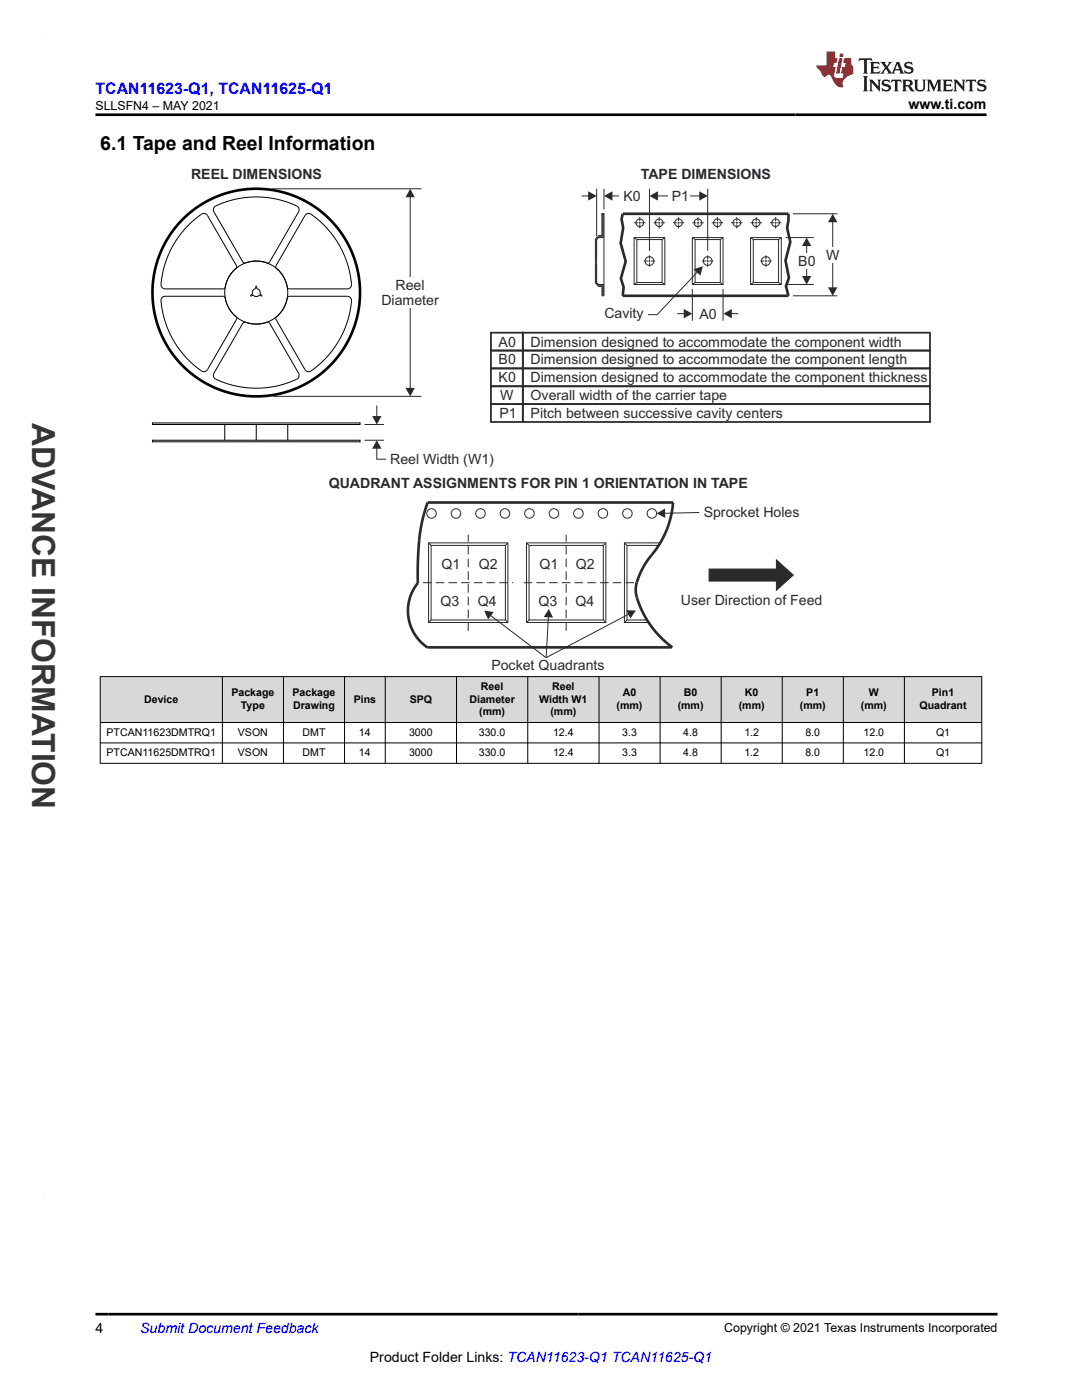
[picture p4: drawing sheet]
<svg xmlns="http://www.w3.org/2000/svg" width="216mm" height="279mm" viewBox="0 0 216 279" stroke-linecap="round" stroke-linejoin="round" font-family="sans-serif">
<path d="M98 66.4h6.3v3.6h-6.3zM98 70h6.3v3.5h-6.3zM98 73.5h6.3v3.6h-6.3z" fill="none" stroke="#2b292a" stroke-width=".35"/>
<path d="M81.8 39.2v38.4" fill="none" stroke="#2b292a" stroke-width=".2"/>
<g fill="#2b292a">
<path d="M80.9 77.4h1.9l-1 1.7z"/>
<path d="M81.8 37.7l1 1.7h-1.9z"/>
</g>
<circle cx="51.1" cy="58.4" r="20.7" fill="none" stroke="#000" stroke-width=".53"/>
<g fill="none" stroke="#000" stroke-width=".2">
<path d="M32.4 59.4l.6-.3h11.6a.82 .82 0 0 1 .5 1l.5 1.4 1 1.3a.8 .8 0 0 1 .6 .9l-5.8 10.1-.4 .3h-.6l-1.7-1.2-1.5-1.5-1.5-1.8-1.3-2-1.1-2.4-.7-2.3-.5-2.9zM37.6 45l2.7-2.3 .5-.1 .4 .2 6 10.3a.82 .82 0 0 1-.6 .9l-.9 1.2-.6 1.5a.8 .8 0 0 1-.5 .9l-11.6 .1-.5-.2-.3-.3-.1-.5 .4-2.3 1.1-3.5 1.6-3.1zM42.8 41.3l1.7-.8 2-.6 2.1-.4 2.4-.2 2.4 .1 2.1 .4 2.2 .7 1.7 .8 .3 .4-.1 .5-5.9 10.2a.82 .82 0 0 1-1-.1l-1.5-.2-1.6 .2a.82 .82 0 0 1-1.1 .1l-5.8-10.2-.1-.5zM51.1 57.1l.1 .1v.4l.6 .4 .1 .7 .3 .2v.2l-.4-.2-.6 .3-.4-.1-.3-.2-.5 .1 .4-.3 .1-.8 .5-.3zM57.4 59.3l.3-.2h11.6l.6 .2 .2 .7-.4 2.9-.8 2.5-1.1 2.2-1.4 2.2-1.7 2-2.6 2.2-.7 .2-.5-.4-5.9-10.2a.83 .83 0 0 1 .6-.8l1.2-1.6zM61 42.8l.4-.2 .5 .1 1.4 1 2.1 2 1.8 2.4 1.1 2 .9 2.2 .6 2.3 .3 2.4-.3 .5-.5 .2-11.7-.1a.82 .82 0 0 1-.4-.9l-.7-1.5-.9-1.2a.83 .83 0 0 1-.6-.9zM48.5 64.4a.82 .82 0 0 1 1.1 .1l1.5 .2 1.6-.2a.82 .82 0 0 1 1-.1l5.9 10.1 .1 .5-.5 .7-2.7 1-2.6 .6-2.6 .2-2.4-.2-2.9-.5-3-1.1-.4-.6 .1-.6zM30.4 87.9h41.4v.3h-41.4zM30.4 84.4h41.4v.3h-41.4zM44.8 84.7v3.2M51.1 84.7v3.2M57.4 84.7v3.2"/>
<circle cx="51.1" cy="58.4" r="6.3"/>
</g>
<path d="M54.2 37.7h29.9M54.5 79.1h29.6M72.7 84.7h3.9M72.7 87.9h3.9M75.2 89.4v2.2" fill="none" stroke="#2b292a" stroke-width=".2"/>
<path d="M75.2 87.9l.9 1.6h-1.8z" fill="#2b292a"/>
<path d="M161 49v6.2M75.2 91.6h1.8" fill="none" stroke="#2b292a" stroke-width=".2"/>
<path d="M98 77.1h6.3v3.6h-6.3zM104.3 73.5h81.3v3.6h-81.3zM104.3 77.1h81.3v3.6h-81.3zM104.3 70h81.3v3.5h-81.3zM104.3 66.4h81.3v3.6h-81.3zM98 80.7h6.3v3.5h-6.3zM104.3 80.7h81.3v3.5h-81.3z" fill="none" stroke="#2b292a" stroke-width=".35"/>
<g fill="#2b292a">
<path d="M161 47.4l.9 1.7h-1.9z"/>
<path d="M160 55.1h1.9l-.9 1.7z"/>
</g>
<path d="M166.2 44.2v13.3" fill="none" stroke="#2b292a" stroke-width=".2"/>
<g fill="#2b292a">
<path d="M166.2 42.7l.9 1.7h-1.9z"/>
<path d="M165.2 57.3h1.9l-.9 1.7z"/>
</g>
<path d="M131.1 39.1h8.6" fill="none" stroke="#2b292a" stroke-width=".2"/>
<g fill="#2b292a">
<path d="M129.6 39.1l1.7-.9v1.8z"/>
<path d="M139.5 38.2l1.7 .9-1.7 .9z"/>
</g>
<path d="M124.3 42.7h33v1.3l-.2 1.5 .6 2.8-1 3.7 .7 3.4-.6 1.7 .5 1.9h-33l.1-1.7-.5-1.7 .9-3.4-1-3.7 .5-3.1-.3-1.7z" fill="none" stroke="#2b292a" stroke-width=".53"/>
<g fill="none" stroke="#2b292a" stroke-width=".2">
<path d="M119.1 37.7v9.4M120.5 37.7v4.1M129.6 37.7v12.4M141.2 37.7v12.4M118.8 51.2h.3M118.8 53h.3M118.8 53h.1M119.1 48l-.3 .3M119.1 48.3l-.3 .3M119.1 48.7l-.3 .2M119.1 49l-.3 .2M119.1 49.3l-.3 .2"/>
<path d="M119.1 49.6l-.3 .2M119.1 49.9l-.3 .3M119.1 50.2l-.3 .3M119.1 50.5l-.3 .3M119.1 50.9l-.3 .2M119.1 51.2h-.1M119.1 53.1l-.3 .2M119.1 53.4l-.3 .2M119.1 53.7l-.3 .2M119.1 54l-.3 .2M119.1 54.3l-.3 .3M119.1 54.6l-.3 .3"/>
<path d="M119.1 54.9l-.3 .3M119.1 55.3l-.3 .2M119.1 55.6l-.3 .2M119.1 55.9l-.3 .2M119.1 56.2l-.3 .2M119.1 56.4l-.2 .2M119.3 56.6l-.2 .2M119.4 56.8l-.2 .2M119.4 56.8h1.1M119.7 56.8l-.3 .3M119.8 47l-1 1M120 56.8l-.4 .4"/>
<path d="M120.1 47l-.4 .4M120.1 42.7h.4v16.3h-.4v-1.8h-.6l-.7-.7v-8.8l.7-.7h.6zM120.3 42.7l-.2 .2M120.4 56.8l-.5 .4M120.5 47.4h-1.1l-.3 .4v8.6l.3 .4M120.5 45.9l-.4 .4M120.5 42.8l-.4 .4M120.5 43.1l-.4 .4M120.5 43.4l-.4 .4M120.5 43.7l-.4 .4M120.5 44.1l-.4 .3M120.5 44.4l-.4 .4"/>
<path d="M120.5 44.7l-.4 .4M120.5 45l-.4 .4M120.5 45.3l-.4 .4M120.5 45.6l-.4 .4M120.5 46.3l-.4 .3M120.5 46.6l-.4 .4M120.5 46.9l-.5 .5M120.5 47.2l-.2 .2M120.5 56.9l-.4 .4M120.5 57.2l-.4 .4M120.5 57.6l-.4 .4M120.5 57.9l-.4 .4"/>
<path d="M120.5 58.2l-.4 .4M120.5 58.5l-.4 .4M120.5 58.8l-.2 .2M126.5 44.5h.8M126.5 47.4h6.2v9.4h-6.2zM126.5 47.4l.6 .4M127.1 47.8h5v8.6h-5zM127.1 56.4l-.6 .4M127.5 44.5h.4M127.7 43.3v.8M127.7 44.3v.4M127.7 44.8v.8"/>
<path d="M128 44.5h.8M128.5 52.1h.8M129.4 52.1h.4M129.6 51v.8M129.6 51.9v.4M129.6 52.4v.8M129.9 52.1h.8M130.4 44.5h.8M131.3 44.5h.4M131.5 43.3v.8M131.5 44.3v.4M131.5 44.8v.8"/>
<path d="M131.9 44.5h.8M132.1 56.4l.6 .4M132.7 47.4l-.6 .4M134.3 44.5h.8M135.2 44.5h.4M135.4 43.3v.8M135.4 44.3v.4M135.4 44.8v.8M135.7 44.5h.8M138.1 44.5h.9M138.1 47.4h6.2v9.4h-6.2zM138.1 47.4l.6 .4"/>
<path d="M138.1 57.7v6.3M138.7 47.8h5v8.6h-5zM138.7 56.4l-.6 .4M139.1 44.5h.4M139.2 54.3l-8.1 8.5M139.3 43.3v.8M139.3 44.3v.4M139.3 44.8v.8M139.6 44.5h.8M140.1 52.1h.8M141 52.1h.4M141.2 51v.8"/>
<path d="M141.2 51.9v.4M141.2 52.4v.8M141.5 52.1h.8M142 44.5h.8M143 44.5h.3M143.1 43.3v.8M143.1 44.3v.4M143.1 44.8v.8M143.5 44.5h.8M143.7 56.4l.6 .4M144.3 47.4l-.6 .4M144.3 57.7v6.3"/>
<path d="M145.9 44.5h.8M146.8 44.5h.4M147 43.3v.8M147 44.3v.4M147 44.8v.8M147.3 44.5h.9M149.8 44.5h.8M149.8 47.4h6.1v9.4h-6.1zM149.8 47.4l.5 .4M150.3 47.8h5v8.6h-5zM150.3 56.4l-.5 .4M150.7 44.5h.4"/>
<path d="M150.9 43.3v.8M150.9 44.3v.4M150.9 44.8v.8M151.2 44.5h.8M151.7 52.1h.8M152.6 52.1h.4M152.8 51v.8M152.8 51.9v.4M152.8 52.4v.8M153.2 52.1h.8M153.6 44.5h.8M154.6 44.5h.4"/>
<path d="M154.8 43.3v.8M154.8 44.3v.4M154.8 44.8v.8M155.1 44.5h.8M155.3 56.4l.6 .4M155.9 47.4l-.6 .4M156.8 47.4h5.6M156.8 56.8h5.6M158.2 42.7h8.9M158.2 59h8.9"/>
<circle cx="127.7" cy="44.5" r=".76"/>
<circle cx="129.6" cy="52.1" r=".87"/>
<circle cx="131.5" cy="44.5" r=".76"/>
<circle cx="135.4" cy="44.5" r=".76"/>
<circle cx="139.3" cy="44.5" r=".76"/>
<circle cx="141.2" cy="52.1" r=".87"/>
<circle cx="143.1" cy="44.5" r=".76"/>
<circle cx="147" cy="44.5" r=".76"/>
<circle cx="150.9" cy="44.5" r=".76"/>
<circle cx="152.8" cy="52.1" r=".87"/>
<circle cx="154.8" cy="44.5" r=".76"/>
</g>
<path d="M138.4 53.7l1.8-.6-.4 1.9z" fill="#2b292a"/>
<path d="M122.1 39.1h1.4M129.3 62.8h1.8" fill="none" stroke="#2b292a" stroke-width=".2"/>
<path d="M120.5 39.1l1.7-.9v1.8z" fill="#2b292a"/>
<path d="M116.1 39.1h1.4" fill="none" stroke="#2b292a" stroke-width=".2"/>
<path d="M117.4 38.2l1.7 .9-1.7 .9z" fill="#2b292a"/>
<path d="M134 129.2h-48.7l-1.2-1-1.1-1.3-.9-1.5-.5-1.6-.2-1.7 .1-1.7 .5-1.7 .8-1.5a2.49 2.49 0 0 0 .6-2.3l.1-4.5 .3-4 .6-3.1 .9-3h49l-.5 2.9-.9 2.9-1.4 2.6-2.4 3.3-1 1.7-1 2.5-.2 1.5 .1 1.3 .6 1.6 1.6 3.4 2.2 2.7 2.8 2.5" fill="none" stroke="#2b292a" stroke-width=".53"/>
<g fill="none" stroke="#2b292a" stroke-width=".2">
<path d="M85.5 108.3h15.8v15.9h-15.8zM86 108.8h14.8v14.9h-14.8zM105.1 108.3h15.8v15.9h-15.8zM105.6 108.8h14.8v14.9h-14.8zM130.2 108.8h-5.1v14.9h2.7M130.5 108.3h-5.9v15.9h3.6M139.5 102.3l-6.9 .1"/>
<circle cx="86.1" cy="102.5" r=".95"/>
<circle cx="91" cy="102.5" r=".95"/>
<circle cx="95.9" cy="102.5" r=".95"/>
<circle cx="100.8" cy="102.5" r=".95"/>
<circle cx="105.6" cy="102.5" r=".95"/>
<circle cx="110.5" cy="102.5" r=".95"/>
<circle cx="115.4" cy="102.5" r=".95"/>
<circle cx="120.3" cy="102.5" r=".95"/>
<circle cx="125.2" cy="102.5" r=".95"/>
<circle cx="130.1" cy="102.5" r=".95"/>
</g>
<path d="M84.4 116.3h18M126.5 116.3h-22.5M93.4 125.9v-19.2M113 125.9v-19.2" fill="none" stroke="#2b292a" stroke-width=".2" stroke-dasharray="1.7 .8" stroke-linecap="butt"/>
<path d="M131 102.5l1.7-1v1.9z" fill="#2b292a"/>
<path d="M85.5 108.3l.5 .5M101.3 108.3l-.5 .5M105.1 108.3l.5 .5M120.9 108.3l-.5 .5M124.6 108.3l.5 .5M86 123.7l-.5 .5M97.8 122.8l11.2 8.5M100.8 123.7l.5 .5M105.6 123.7l-.5 .5M120.4 123.7l.5 .5M125.1 123.7l-.5 .5" fill="none" stroke="#2b292a" stroke-width=".2"/>
<path d="M96.6 121.9l1.9 .2-1.1 1.5z" fill="#2b292a"/>
<path d="M109.4 123.1l-.4 8.2" fill="none" stroke="#2b292a" stroke-width=".2"/>
<path d="M109.5 121.5l.9 1.8-1.9-.2z" fill="#2b292a"/>
<path d="M125.5 122.5l-16.5 8.8" fill="none" stroke="#2b292a" stroke-width=".2"/>
<path d="M124.9 121.8h2l-1.1 1.6z" fill="#2b292a"/>
<path d="M135.1 62.6h1.5" fill="none" stroke="#2b292a" stroke-width=".2"/>
<path d="M136.4 61.7l1.7 .9-1.7 .9z" fill="#2b292a"/>
<path d="M145.9 62.6h1.4" fill="none" stroke="#2b292a" stroke-width=".2"/>
<path d="M144.3 62.6l1.7-.9v1.8z" fill="#2b292a"/>
<path d="M75.2 80.9v2.3" fill="none" stroke="#2b292a" stroke-width=".2"/>
<path d="M74.3 83h1.8l-.9 1.7z" fill="#2b292a"/>
<path d="M130.2 108.8h1.3M130.5 108.3h1.3M127.8 123.7h1.3M128.2 124.2h1.3" fill="none" stroke="#2b292a" stroke-width=".2"/>
<path d="M141.5 113.6h13.4v-1.9l3.4 3.1-3.4 3v-1.8h-13.4z" fill-rule="evenodd" fill="#2b292a"/>
<path d="M141.5 113.6h13.4v-1.9l3.4 3.1-3.4 3v-1.8h-13.4z" fill="none" stroke="#2b292a" stroke-width=".2"/>
<g fill="#fff">
<path d="M133.3 37.5h4.2v3.2h-4.2z" fill-rule="evenodd"/>
<path d="M159.3 50.5h3.4v3.2h-3.4z" fill-rule="evenodd"/>
<path d="M164.8 49.3h2.7v3.2h-2.7z" fill-rule="evenodd"/>
<path d="M78.9 55.2h5.8v3.2h-5.8z" fill-rule="evenodd"/>
<path d="M76.1 58.4h11.5v3.1h-11.5z" fill-rule="evenodd"/>
</g>
<g fill="#d8d8d8">
<path d="M20 135h175.9v9.2h-175.9z" fill-rule="evenodd"/>
<path d="M20.1 135.1h24.2v9h-24.2z" fill-rule="evenodd"/>
<path d="M44.4 135.1h12.1v9h-12.1z" fill-rule="evenodd"/>
<path d="M56.6 135.1h12.1v9h-12.1z" fill-rule="evenodd"/>
<path d="M68.8 135.1h8v9h-8z" fill-rule="evenodd"/>
<path d="M76.9 135.1h14.1v9h-14.1z" fill-rule="evenodd"/>
<path d="M91.2 135.1h14v9h-14z" fill-rule="evenodd"/>
<path d="M105.4 135.1h14.1v9h-14.1z" fill-rule="evenodd"/>
<path d="M119.6 135.1h12.1v9h-12.1z" fill-rule="evenodd"/>
<path d="M131.8 135.1h12v9h-12z" fill-rule="evenodd"/>
<path d="M144 135.1h12v9h-12z" fill-rule="evenodd"/>
<path d="M156.2 135.1h12v9h-12z" fill-rule="evenodd"/>
<path d="M168.3 135.1h12.1v9h-12.1z" fill-rule="evenodd"/>
<path d="M180.5 135.1h15.3v9h-15.3z" fill-rule="evenodd"/>
</g>
<g fill="none" stroke="#000" stroke-width=".2">
<path d="M19.9 135h176.1M20 135v17.4M44.4 135v17.4M56.6 135v17.4M68.7 135v17.4M76.9 135v17.4M91.1 135v17.4M105.3 135v17.4M119.5 135v17.4M131.7 135v17.4M143.9 135v17.4M156.1 135v17.4"/>
<path d="M168.3 135v17.4M180.5 135v17.4M195.9 135v17.4M19.9 144.2h176.1M19.9 148.3h176.1M19.9 152.3h176.1"/>
</g>
<path d="M171.5 11.6l-.2 .6 .5-.2h.6v.1v2.2l-.2 .4h1l-.2-.4v-2.2v-.1h.5l.6 .2-.2-.6zM173.6 12.4l.2 .3v1.6l-.2 .4h1.9l.1-.6a1.08 1.08 0 0 1-1.3 .2v-.7h.6l.4 .2v-.7l-.4 .2h-.6v-.5l.2-.2a1 1 0 0 1 1 .3l-.1-.5zM175.7 12.4l.9 1.1-1 1.2h.9l-.2-.2 .5-.8 .4 .8-.2 .2h1.6l-.2-.2 .2-.5h.9l.1 .5-.1 .2h.9l-.2-.4-.8-1.9h-.5l-.9 2.1-.9-1.1 .9-1h-.8l.2 .2-.4 .6-.4-.6 .2-.2zM179 12.8l.4 1h-.7zM180.7 12.5a.65 .65 0 0 0-.2 .7 .65 .65 0 0 0 .6 .5l.6 .1 .1 .3a.79 .79 0 0 1-.7 .4 .79 .79 0 0 1-.7-.5l.1 .7 .2-.1a.93 .93 0 0 0 1.1 0 .93 .93 0 0 0 .4-.9 1.46 1.46 0 0 0-1.2-.6l-.1-.3a1.09 1.09 0 0 1 1.2 .2l-.2-.6-.1 .1-.5-.2zM172.2 15.2l.2 .4v2.2l-.2 .4h1l-.2-.4v-2.2l.2-.4zM173.4 15.9l.2 .4v1.5l-.2 .4h.8l-.3-.4 .1-1.3 1.6 1.8v-2l.2-.4h-.7l.1 .2 .1 1.1-1.2-1.3zM176.2 16a.65 .65 0 0 0-.2 .8 .65 .65 0 0 0 .6 .4l.6 .2 .1 .2a.79 .79 0 0 1-.7 .4 .79 .79 0 0 1-.7-.5l.1 .7 .2-.1a.93 .93 0 0 0 1.1 .1 .93 .93 0 0 0 .4-1 1.46 1.46 0 0 0-1.2-.5l-.1-.4a1.09 1.09 0 0 1 1.2 .2l-.1-.6-.2 .1-.5-.1zM177.9 15.9l-.1 .6a.63 .63 0 0 1 .8-.3v1.6l-.3 .4h1l-.2-.4v-1.6a.66 .66 0 0 1 .8 .3l-.1-.6zM180 15.9l.2 .4v1.5l-.2 .4h1l-.2-.2-.1-.7h.5l.1 .2a.79 .79 0 0 0 1.2 .6l-1-.9a.61 .61 0 0 0 .6-.6 .61 .61 0 0 0-.5-.7zM180.8 16.2h.1a.47 .47 0 0 1 .5 .1 .47 .47 0 0 1 .1 .5l-.1 .1-.7 .1zM182.3 15.9l.2 .2a2.27 2.27 0 0 0 .4 2 1.04 1.04 0 0 0 1.7-.7v-1.3l.2-.2h-.8l.2 .4v1.1a.6 .6 0 0 1-.6 .6 .6 .6 0 0 1-.6-.6v-1.1l.3-.4zM184.9 15.9l.2 .4v1.5l-.2 .4h.8l-.3-.4v-1.4l.9 1.9 .9-1.9v1.4l-.3 .4h1l-.2-.4v-1.5l.2-.4h-.8l-.7 1.5-.6-1.5zM188.1 15.9l.2 .4v1.5l-.2 .4h1.9l.1-.6a1.09 1.09 0 0 1-1.3 .2v-.7h.6l.4 .2v-.6l-.4 .2h-.6v-.6l.2-.1a1.01 1.01 0 0 1 1 .3l-.1-.6zM190.2 15.9l.3 .4v1.5l-.3 .4h.8l-.2-.4v-1.3l1.6 1.8v-2l.2-.4h-.7l.2 .2v1.1l-1.2-1.3zM192.8 15.9l-.1 .6a.63 .63 0 0 1 .8-.3v1.6l-.3 .4h1l-.2-.4v-1.6a.66 .66 0 0 1 .8 .3l-.1-.6zM195.2 16a.65 .65 0 0 0-.2 .8 .65 .65 0 0 0 .6 .4l.6 .2 .2 .2a.79 .79 0 0 1-.7 .4 .79 .79 0 0 1-.7-.5l.1 .7 .2-.1a.93 .93 0 0 0 1 .1 .93 .93 0 0 0 .5-1 1.46 1.46 0 0 0-1.3-.5v-.4a1.09 1.09 0 0 1 1.2 .2l-.2-.6-.2 .1-.5-.1z" fill="#231f20"/>
<path d="M164.9 10.3v2.7h-2l.1 .4 .8 1a.95 .95 0 0 0 1 .9 .59 .59 0 0 1 .5-.4 .59 .59 0 0 1 .5 .3l.4 .8a1.59 1.59 0 0 0 2.1 1.4 1.61 1.61 0 0 1 1-2.3l1-.3-.1-1.5a1.59 1.59 0 0 1-.3-1.7h-1.5l-.2 .9h.6l-.2 .9h-.5l-.2 .9v.3l.4 .1-.1 .9h-.7a.73 .73 0 0 1-1-.7l.3-1.5h-.5l.1-.9h.5l.2-.9h-.5v-1.3zM167.4 11.6l-.6 3.1h.7l.6-3.1zM167.6 10.7l-.1 .6h.7l.1-.6z" fill="#ed1c24"/>
<path d="M19 22.9h177.8M19 262.3h180" fill="none" stroke="#000" stroke-width=".53"/>
<path d="M8.7 6.9h.1" fill="none" stroke="#373435" stroke-width=".2"/>
<text font-size="6.3" fill="#373435" x="6.4" y="84.5" transform="rotate(90 6.4 84.5)">ADVANCE INFORMATION</text>
<text font-size="3.9" x="20" y="29.9">6.1 Tape and Reel Information</text>
<text font-size="3.2" fill="#00f" x="19" y="18.7">TCAN11623-Q1, TCAN11625-Q1</text>
<g font-size="2.8">
<text x="181.3" y="21.8">www.ti.com</text>
<text x="19" y="266.1">4</text>
<text x="73.8" y="271.7">Product Folder Links: TCAN11623-Q1 TCAN11625-Q1</text>
</g>
<g font-size="2.8" fill="#2b292a">
<text x="38.1" y="35.6">REEL DIMENSIONS</text>
<text x="127.9" y="35.6">TAPE DIMENSIONS</text>
<text x="124.4" y="40.1">K0</text>
<text x="134.1" y="40.1">P1</text>
<text x="159.3" y="53.1">B0</text>
<text x="164.8" y="51.9">W</text>
<text x="78.9" y="57.8">Reel</text>
<text x="76.1" y="60.9">Diameter</text>
<text x="120.6" y="63.5">Cavity</text>
<text x="139.6" y="63.6">A0</text>
<text x="99.5" y="69.2">A0</text>
<text x="105.9" y="69.2">Dimension designed to accommodate the component width</text>
<text x="99.5" y="72.7">B0</text>
<text x="99.5" y="76.3">K0</text>
<text x="105.9" y="72.7">Dimension designed to accommodate the component length</text>
<text x="105.9" y="76.3">Dimension designed to accommodate the component thickness</text>
<text x="99.7" y="83.4">P1</text>
<text x="99.8" y="79.9">W</text>
<text x="105.9" y="79.8">Overall width of the carrier tape</text>
<text x="105.9" y="83.4">Pitch between successive cavity centers</text>
<text x="77.9" y="92.6">Reel Width (W1)</text>
<text x="65.6" y="97.4">QUADRANT ASSIGNMENTS FOR PIN 1 ORIENTATION IN TAPE</text>
<text x="140.4" y="103.1">Sprocket Holes</text>
<text x="88.1" y="113.5">Q1</text>
<text x="95.5" y="113.5">Q2</text>
<text x="107.6" y="113.5">Q1</text>
<text x="114.9" y="113.5">Q2</text>
<text x="87.9" y="121">Q3</text>
<text x="95.4" y="121">Q4</text>
<text x="107.4" y="121">Q3</text>
<text x="114.9" y="121">Q4</text>
<text x="135.9" y="120.8">User Direction of Feed</text>
<text x="98" y="133.8">Pocket Quadrants</text>
</g>
<text font-size="2.8" fill="#00f" x="28" y="266.1">Submit Document Feedback</text>
<g font-size="2.5">
<text x="19.1" y="21.9">SLLSFN4 – MAY 2021</text>
<text x="144.5" y="265.8">Copyright © 2021 Texas Instruments Incorporated</text>
</g>
<g font-size="2.1">
<text x="96" y="137.7">Reel</text>
<text x="110.2" y="137.7">Reel</text>
<text x="28.8" y="140.2">Device</text>
<text x="46.2" y="139">Package</text>
<text x="48.1" y="141.5">Type</text>
<text x="58.4" y="139">Package</text>
<text x="58.5" y="141.5">Drawing</text>
<text x="70.6" y="140.2">Pins</text>
<text x="81.7" y="140.2">SPQ</text>
<text x="93.7" y="140.2">Diameter</text>
<text x="95.6" y="142.8">(mm)</text>
<text x="107.6" y="140.2">Width W1</text>
<text x="109.8" y="142.8">(mm)</text>
<text x="123" y="141.5">(mm)</text>
<text x="124.3" y="139">A0</text>
<text x="135.2" y="141.5">(mm)</text>
<text x="136.5" y="139">B0</text>
<text x="147.4" y="141.5">(mm)</text>
<text x="148.6" y="139">K0</text>
<text x="159.6" y="141.5">(mm)</text>
<text x="160.9" y="139">P1</text>
<text x="171.8" y="141.5">(mm)</text>
<text x="173.4" y="139">W</text>
<text x="183.5" y="141.5">Quadrant</text>
<text x="185.9" y="139">Pin1</text>
<text x="21.3" y="146.8">PTCAN11623DMTRQ1</text>
<text x="47.5" y="146.8">VSON</text>
<text x="60.4" y="146.8">DMT</text>
<text x="71.6" y="146.8">14</text>
<text x="81.6" y="146.8">3000</text>
<text x="95.6" y="146.8">330.0</text>
<text x="110.4" y="146.8">12.4</text>
<text x="124.2" y="146.8">3.3</text>
<text x="136.3" y="146.8">4.8</text>
<text x="148.5" y="146.8">1.2</text>
<text x="160.7" y="146.8">8.0</text>
<text x="172.3" y="146.8">12.0</text>
<text x="186.8" y="146.8">Q1</text>
<text x="21.3" y="150.9">PTCAN11625DMTRQ1</text>
<text x="47.5" y="150.9">VSON</text>
<text x="60.4" y="150.9">DMT</text>
<text x="71.6" y="150.9">14</text>
<text x="81.6" y="150.9">3000</text>
<text x="95.6" y="150.9">330.0</text>
<text x="110.4" y="150.9">12.4</text>
<text x="124.2" y="150.9">3.3</text>
<text x="136.3" y="150.9">4.8</text>
<text x="148.5" y="150.9">1.2</text>
<text x="160.7" y="150.9">8.0</text>
<text x="172.3" y="150.9">12.0</text>
<text x="186.8" y="150.9">Q1</text>
</g>
</svg>
